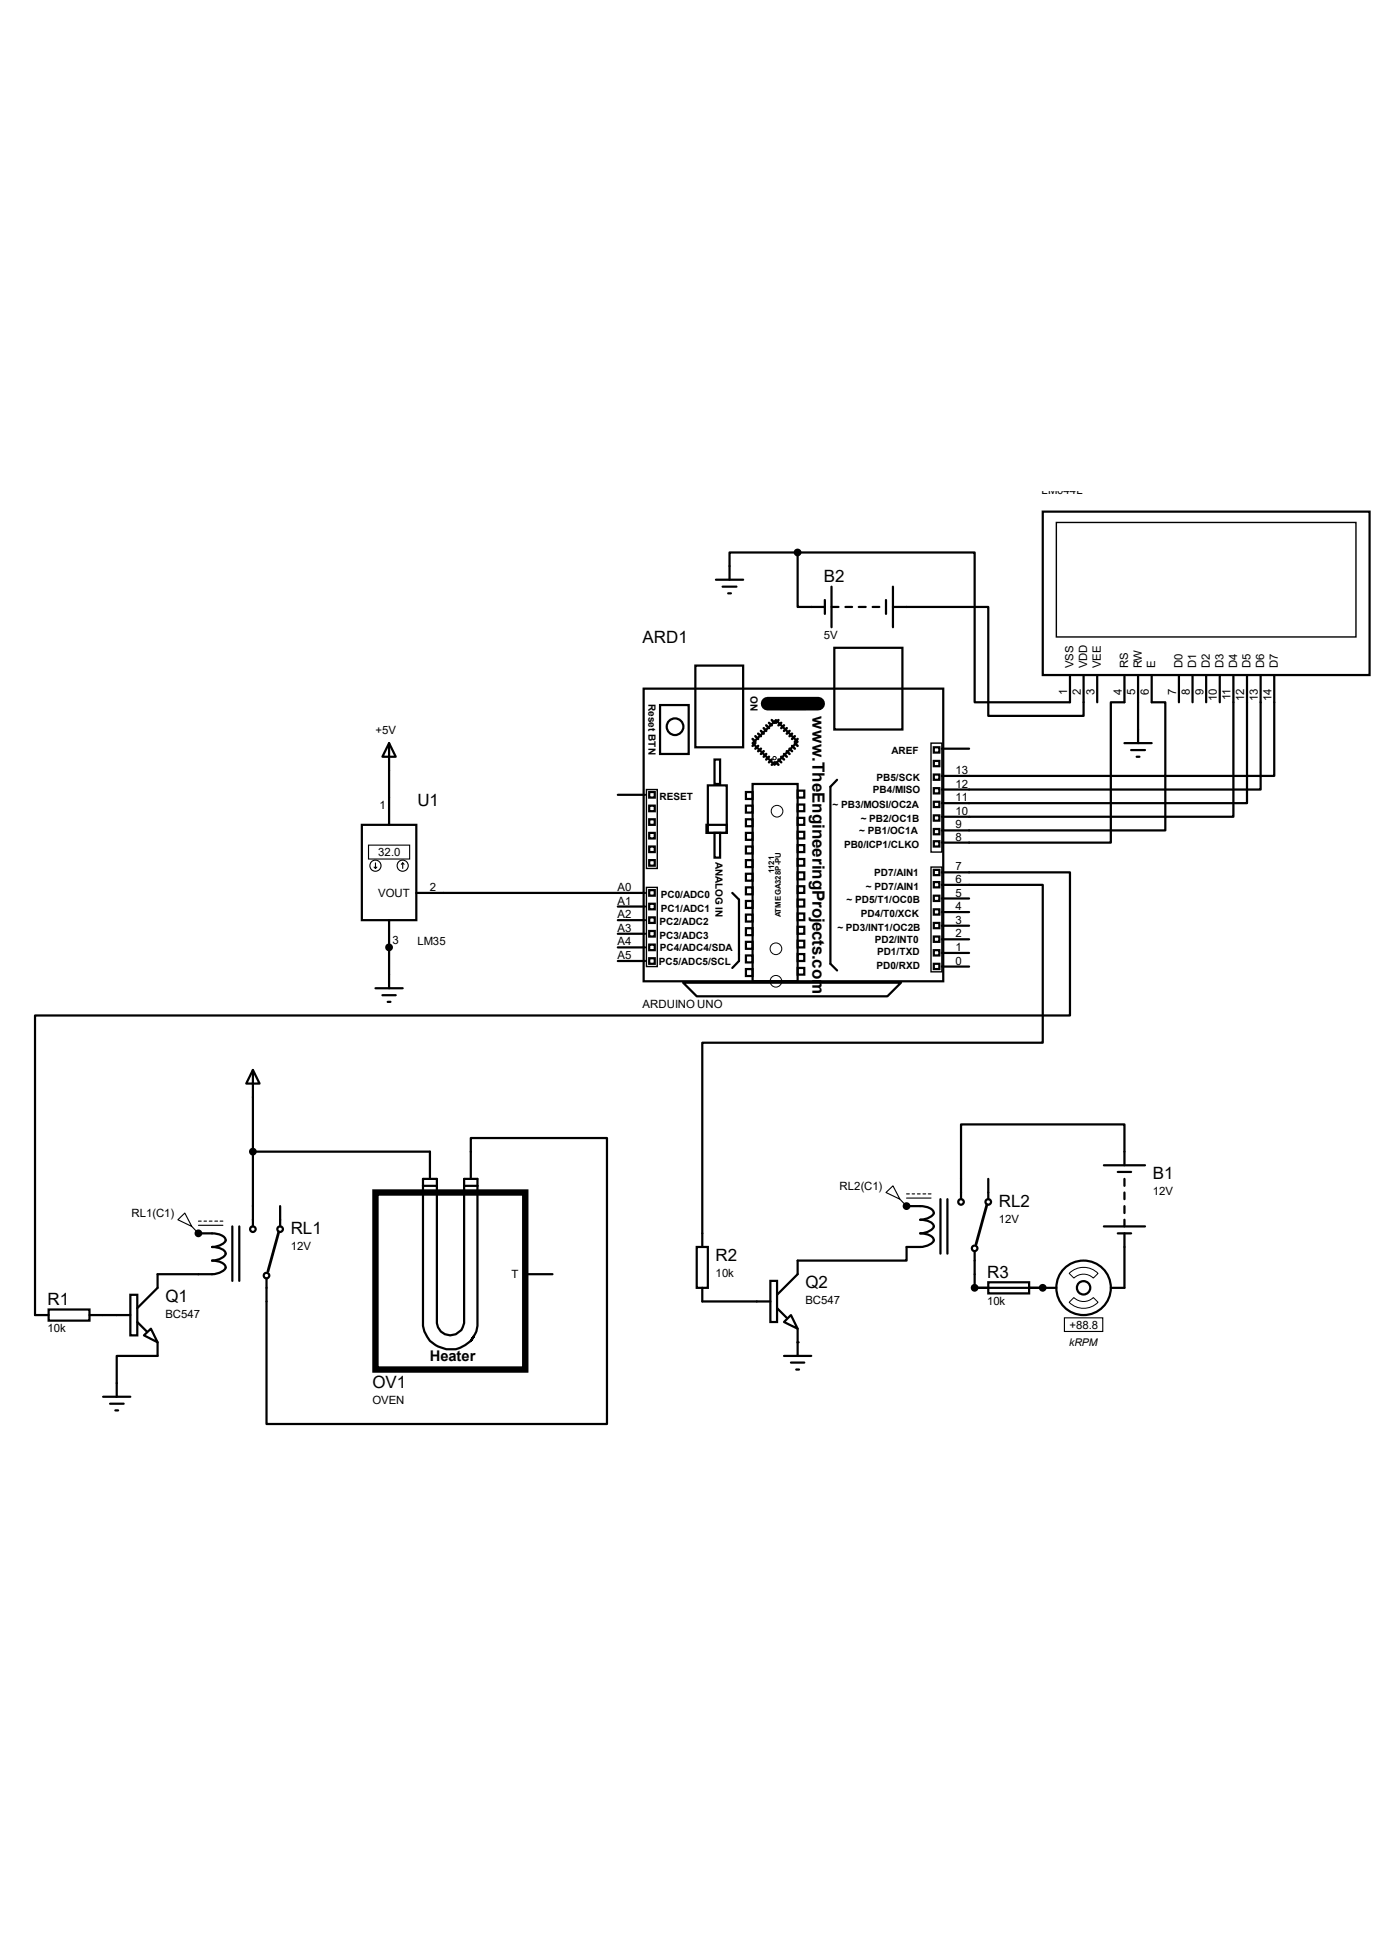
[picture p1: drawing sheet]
<svg xmlns="http://www.w3.org/2000/svg" width="210mm" height="297mm" viewBox="0 0 210 297" stroke-linecap="round" stroke-linejoin="round" font-family="sans-serif">
<g fill="none" stroke="#000" stroke-width=".34">
<path d="M158.8 77.9h49.8v24.9h-49.8zM109.1 88.3h4.1M110.1 89.4h2.1M110.9 90.4h.4M121.5 84.2h-10.4v4.1M121.5 84.2v8.3h4.1M121.5 84.2h27v22.8h14.5v-4.2M125.6 91.4v2.1M126.7 89.4v6.1M126.7 92.5h1M127.1 98.7h10.4v12.4h-10.4zM128.8 92.5h1"/>
<path d="M130.8 92.5h1.1M132.9 92.5h1M135 91.4v2.1M136 92.5h14.5v16.6h14.6v-6.3M136 89.4v6.1M59.3 113.2l1 2.1h-2zM59.3 113.2v12.4M98 104.9h45.7v44.6h-45.7zM100.5 107.4h4.4v7.5h-4.4zM105.9 101.4h7.3v12.4h-7.3zM107.8 119.6h2.9v7.3h-2.9zM108.8 115.7h.9v3.7h-.9z"/>
<path d="M114.6 119.4h6.9v30.1h-6.9zM114.6 113.2l3.6-3.5 3.3 3.3-3.5 3.5zM119 106.3h3.7v1.7h-3.7zM127.5 118.8l-1 1v27l1 1M142.2 113.8h.9v.8h-.9zM142.2 118h.9v.8h-.9zM142.2 115.9h.9v.8h-.9zM143.5 114h4.1M167.1 102.8v4.2M171.3 102.8v4.2h-2.1v21.4h-25.7M171.3 113.2h4.1M172.3 114.3h2.1"/>
<path d="M173.1 115.3h.5M173.4 102.8v10.4M175.4 102.8v4.2h2.1v19.5h-34M179.6 102.8v4.2M181.7 102.8v4.2M183.7 102.8v4.2M185.8 102.8v4.2M187.9 102.8v21.6h-44.4M189.9 102.8v19.5h-46.4M192 102.8v17.5h-48.5M194.1 102.8v15.4h-50.6M55.1 125.6h8.3v14.6h-8.3z"/>
<path d="M63.4 136h34.9M94.1 138.1h4.2M94.1 121.1h4.2M98.9 122.7h.8v.9h-.8zM98.9 126.9h.8v.8h-.8zM98.9 131h.8v.9h-.8zM98.9 128.9h.8v.9h-.8zM98.9 124.8h.8v.8h-.8zM98.9 120.6h.8v.9h-.8zM98.9 135.6h.8v.8h-.8zM98.9 137.7h.8v.8h-.8zM98.9 139.7h.8v.9h-.8z"/>
<path d="M107.6 125.6h3.1v1.3h-3.1zM108.8 126.9h.9v3.7h-.9zM111.5 136l1.1 1v9.4l-1.1 1M113.6 120.6h1v1.1h-1zM113.6 122.7h1v1.1h-1zM113.6 124.8h1v1.1h-1zM113.6 126.9h1v1h-1zM113.6 128.9h1v1.1h-1zM113.6 131h1v1.1h-1zM113.6 133.1h1v1.1h-1zM113.6 135.2h1v1h-1zM113.6 137.2h1v1.1h-1z"/>
<path d="M113.6 139.3h1v1.1h-1zM121.5 120.4h1v1.1h-1zM121.5 122.6h1v1h-1zM121.5 124.6h1v1h-1zM121.5 126.7h1v1h-1zM121.5 128.7h1v1.1h-1zM121.5 130.9h1v1h-1zM121.5 132.9h1v1h-1zM121.5 135h1v1h-1zM121.5 137h1v1.1h-1zM121.5 139.1h1v1.1h-1zM142.2 120.1h.9v.8h-.9z"/>
<path d="M142.2 122.1h.9v.8h-.9zM142.2 124.2h.9v.8h-.9zM142.2 126.3h.9v.8h-.9zM142.2 128.1h.9v.8h-.9zM142.2 132.5h.9v.8h-.9zM142.2 134.4h.9v.8h-.9zM142.2 136.4h.9v.8h-.9zM142.2 138.5h.9v.8h-.9zM143.5 132.9h19.5v21.8h-157.7v45.6h2.1M143.5 134.8h15.3v24h-51.8v31.1M143.5 138.9h4.1M143.5 136.9h4.1"/>
<path d="M57.2 150.5h4.1M58.3 151.6h2M59.1 152.6h.4M59.3 140.2v10.3M94.1 146.4h4.2M94.1 144.3h4.2M94.1 142.2h4.2M94.1 140.2h4.2M98.9 141.8h.8v.9h-.8zM98.9 143.9h.8v.8h-.8zM98.9 146h.8v.8h-.8zM104.1 149.7h33.1l-2 2.1h-29.1z"/>
<path d="M113.6 141.4h1v1.1h-1zM113.6 143.5h1v1h-1zM113.6 145.5h1v1.1h-1zM113.6 147.6h1v1.1h-1zM121.5 141.2h1v1h-1zM121.5 143.3h1v1h-1zM121.5 145.3h1v1.1h-1zM121.5 147.4h1v1.1h-1zM142.2 140.6h.9v.8h-.9zM142.2 142.7h.9v.8h-.9zM142.2 144.7h.9v.8h-.9zM142.2 146.8h.9v.8h-.9z"/>
<path d="M143.5 147.2h4.1M143.5 145.2h4.1M143.5 143.1h4.1M143.5 141h4.1M38.5 163l1 2.1h-2zM38.5 175.4h27v4.2M38.5 163v23.8M71.7 179.6v-6.2h20.8v43.5h-51.9v-22.2M150.5 179.6v3.1M168.1 177.5h6.3M170.3 178.5h2M171.3 177.5v-6.2h-24.9v11.4"/>
<path d="M171.3 179.6v1M7.4 199.5h6.2v1.7h-6.2zM19.9 197.2h1v6.2h-1zM30.2 187.9a6.8 6.8 0 0 1 3.5 .3 .71 .71 0 0 1 .6 1 2.81 2.81 0 0 1-2 .7 2.58 2.58 0 0 1 2 .7l.1 .4a2 2 0 0 1-2.1 1 1.86 1.86 0 0 1 2.1 1.1 2.06 2.06 0 0 1-2.1 1h-8.3v2.1l-3.1 3.1M35.4 186.8v8.3M36.4 186.8v8.3M42.7 183.7v3.1M64.4 181.7h2.1v19.8a2.09 2.09 0 0 0 2.1 1.9 2.09 2.09 0 0 0 2.1-1.9v-19.8h2v20.3l-.1 .8-.9 1.5 .4-.7a4.2 4.2 0 0 1-4.4 1.9 4.2 4.2 0 0 1-3.3-3.5zM64.4 181.7v-2.1h2.1v2.1M64.4 180.6h2.1M70.7 181.7v-2.1h2v2.1M70.7 180.6h2"/>
<path d="M80 194.1h4.2M106.1 189.9h1.7v6.3h-1.7zM107 196.2v2h10.3M117.3 195.1h1.1v6.3h-1.1zM118.4 199.3l1.4 1.4M138.1 183.7a6.8 6.8 0 0 1 3.5 .3 .71 .71 0 0 1 .5 1 2.81 2.81 0 0 1-1.9 .8 2.58 2.58 0 0 1 1.9 .7l.1 .3a2 2 0 0 1-2 1.1 1.86 1.86 0 0 1 2 1 2.06 2.06 0 0 1-2 1h-2.1v2.1h-16.6v2.1l-3.1 3.1M143.3 182.7v8.3M144.3 182.7v8.3M148.5 190.6v5.6h12.4M150.5 195.3h6.3v1.7h-6.3zM168.1 186.8h6.3M170.3 187.9h2"/>
<path d="M171.3 181.7v1M171.3 183.7v1.1M171.3 185.8v1M171.3 187.9v8.3h-2.1M13.6 200.3h6.3M15.7 212.8h4.2M16.8 213.8h2M17.6 214.8h.4M20.9 201.4l1.5 1.4M21.9 203.4l1.1-1 1 2.1zM24 204.5v2h-6.2v6.3M119.4 201.4l1.1-1.1 1 2.1z"/>
<path d="M119.4 206.5h4.2M120.5 207.6h2M121.3 208.6h.4M121.5 202.4v4.1"/>
<circle cx="121.5" cy="84.2" r=".43"/>
<circle cx="102.8" cy="110.7" r="1.27"/>
<circle cx="59.3" cy="144.3" r=".43"/>
<circle cx="38.5" cy="175.4" r=".43"/>
<circle cx="30.2" cy="187.9" r=".43"/>
<circle cx="38.5" cy="187.2" r=".43"/>
<circle cx="40.6" cy="194.3" r=".43"/>
<circle cx="42.7" cy="187.2" r=".43"/>
<circle cx="138.1" cy="183.7" r=".43"/>
<circle cx="146.4" cy="183.1" r=".43"/>
<circle cx="148.5" cy="196.2" r=".43"/>
<circle cx="148.5" cy="190.2" r=".43"/>
<circle cx="150.5" cy="183.1" r=".43"/>
<circle cx="158.8" cy="196.2" r=".43"/>
<circle cx="165" cy="196.2" r="4.2"/>
<circle cx="165.1" cy="196.2" r="1.02"/>
</g>
<g fill="#000">
<circle cx="121.5" cy="84.2" r=".43"/>
<circle cx="59.3" cy="144.3" r=".43"/>
<circle cx="59.3" cy="144.3" r=".17"/>
<circle cx="38.5" cy="175.4" r=".43"/>
<circle cx="30.2" cy="187.9" r=".43"/>
<circle cx="30.2" cy="187.9" r=".17"/>
<circle cx="138.1" cy="183.7" r=".43"/>
<circle cx="138.1" cy="183.7" r=".17"/>
<circle cx="148.5" cy="196.2" r=".43"/>
<circle cx="148.5" cy="196.2" r=".17"/>
<circle cx="158.8" cy="196.2" r=".43"/>
<circle cx="158.8" cy="196.2" r=".17"/>
<circle cx="121.5" cy="204.5" r=".17"/>
</g>
<path d="M57.2 181.7h22.8v26.9h-22.8z" fill="none" stroke="#000" stroke-width=".97"/>
<g fill="none" stroke="#000" stroke-width=".17">
<path d="M56.1 128.7h6.3v2.2h-6.3zM57 132.1l.2 .2M57.2 131.4v.9M57.4 132.1l-.2 .2M61.3 131.4l-.2 .3M61.3 131.4l.3 .3M61.3 131.4v.9M27.1 185.8l1.1-1 1 2zM29.2 186.8l1 1.1M30.2 186h.4M30.2 186.6h3.8M31.1 186h.4"/>
<path d="M31.9 186h.4M32.7 186h.4M33.5 186h.5M135 181.7l1-1.1 1.1 2.1zM137.1 182.7l1 1M138.1 181.9h.4M138.1 182.5h3.7M138.9 181.9h.4M139.7 181.9h.5M140.6 181.9h.4M141.4 181.9h.4M162.1 200.7h5.9v2.1h-5.9z"/>
<circle cx="57.2" cy="131.9" r=".85"/>
<circle cx="61.3" cy="131.9" r=".85"/>
</g>
<path d="M116.9 107.2h7.7" fill="none" stroke="#000" stroke-width="2.1"/>
<g fill="none" stroke="#000" stroke-width=".38">
<path d="M114.6 112.6l.5 .4M115.1 112.1l.4 .5M115.1 113.2l-.5 .4M115.5 111.8l.4 .3M115.5 113.6l-.4 .4M115.9 111.3l.4 .5M115.9 114l-.4 .4M116.3 110.9l.4 .4M116.3 114.4l-.4 .5M116.7 110.5l.4 .4M116.7 114.9l-.4 .4M117.1 110.1l.5 .4"/>
<path d="M117.1 115.3l-.4 .4M117.6 109.7l.4 .4M117.6 115.7l-.5 .4M118 116.1l-.4 .4M118.2 116.1l.4 .4M118.6 115.7l.4 .4M118.6 109.7l-.4 .4M119 115.3l.4 .4M119 110.1l-.4 .4M119.4 114.9l.4 .4M119.4 110.5l-.4 .4M119.8 114.4l.5 .5"/>
<path d="M119.8 110.9l-.4 .4M120.3 114l.3 .4M120.3 111.3l-.5 .5M120.6 113.6l.5 .4M120.6 111.8l-.3 .3M121.1 113.2l.4 .4M121.1 112.1l-.5 .5M121.5 112.6l-.4 .4"/>
</g>
<g fill="none" stroke="#000" stroke-width=".15">
<path d="M162.9 194a3.1 3.1 0 0 1 4.4 0l-.8 .7a2.12 2.12 0 0 0-2.9 0zM163.6 197.7a2.12 2.12 0 0 0 2.9 0l.8 .7a3.1 3.1 0 0 1-4.4 0z"/>
<circle cx="118" cy="115.5" r=".26"/>
<circle cx="118.4" cy="123.6" r=".89"/>
<circle cx="118.2" cy="144.5" r=".89"/>
<circle cx="118.2" cy="149.5" r=".89"/>
</g>
<path d="M160.9 79.6h45.6v17.4h-45.6zM141.8 113.2h1.7v16.6h-1.7zM98.5 120.3h1.6v12h-1.6zM98.5 135.2h1.6v12h-1.6zM141.8 132.1h1.7v15.9h-1.7z" fill="none" stroke="#000" stroke-width=".21"/>
<path d="M42.5 187.7l-1.7 6M150.3 183.5l-1.6 6" fill="none" stroke="#000" stroke-width=".42"/>
<g font-size="2.6">
<text x="125.5" y="88.6">B2</text>
<text x="97.9" y="98">ARD1</text>
<text x="123.8" y="109.1" transform="rotate(90 123.8 109.1)">www.TheEngineeringProjects.com</text>
<text x="63.6" y="122.9">U1</text>
<text x="175.6" y="179.7">B1</text>
<text x="152.1" y="183.8">RL2</text>
<text x="44.3" y="188">RL1</text>
<text x="109" y="192.1">R2</text>
<text x="122.7" y="196.3">Q2</text>
<text x="150.4" y="194.6">R3</text>
<text x="7.2" y="198.8">R1</text>
<text x="25.2" y="198.3">Q1</text>
<text x="56.7" y="211.4">OV1</text>
</g>
<text font-size="2.2" x="65.5" y="207.4">Heater</text>
<g font-size="1.7">
<text x="158.7" y="75.2">LM044L</text>
<text x="125.5" y="97.3">5V</text>
<text x="163.5" y="101.8" transform="rotate(-90 163.5 101.8)">VSS</text>
<text x="165.6" y="101.8" transform="rotate(-90 165.6 101.8)">VDD</text>
<text x="167.7" y="101.8" transform="rotate(-90 167.7 101.8)">VEE</text>
<text x="171.8" y="101.8" transform="rotate(-90 171.8 101.8)">RS</text>
<text x="173.9" y="101.8" transform="rotate(-90 173.9 101.8)">RW</text>
<text x="176" y="101.8" transform="rotate(-90 176 101.8)">E</text>
<text x="180.1" y="101.8" transform="rotate(-90 180.1 101.8)">D0</text>
<text x="182.2" y="101.8" transform="rotate(-90 182.2 101.8)">D1</text>
<text x="184.3" y="101.8" transform="rotate(-90 184.3 101.8)">D2</text>
<text x="186.4" y="101.8" transform="rotate(-90 186.4 101.8)">D3</text>
<text x="188.4" y="101.8" transform="rotate(-90 188.4 101.8)">D4</text>
<text x="190.5" y="101.8" transform="rotate(-90 190.5 101.8)">D5</text>
<text x="192.6" y="101.8" transform="rotate(-90 192.6 101.8)">D6</text>
<text x="194.6" y="101.8" transform="rotate(-90 194.6 101.8)">D7</text>
<text x="162.6" y="105.9" transform="rotate(-90 162.6 105.9)">1</text>
<text x="164.6" y="105.9" transform="rotate(-90 164.6 105.9)">2</text>
<text x="166.7" y="105.9" transform="rotate(-90 166.7 105.9)">3</text>
<text x="170.9" y="105.9" transform="rotate(-90 170.9 105.9)">4</text>
<text x="172.9" y="105.9" transform="rotate(-90 172.9 105.9)">5</text>
<text x="175" y="105.9" transform="rotate(-90 175 105.9)">6</text>
<text x="179.2" y="105.9" transform="rotate(-90 179.2 105.9)">7</text>
<text x="181.2" y="105.9" transform="rotate(-90 181.2 105.9)">8</text>
<text x="183.3" y="105.9" transform="rotate(-90 183.3 105.9)">9</text>
<text x="185.4" y="106.8" transform="rotate(-90 185.4 106.8)">10</text>
<text x="187.5" y="106.7" transform="rotate(-90 187.5 106.7)">11</text>
<text x="189.5" y="106.8" transform="rotate(-90 189.5 106.8)">12</text>
<text x="191.6" y="106.8" transform="rotate(-90 191.6 106.8)">13</text>
<text x="193.7" y="106.8" transform="rotate(-90 193.7 106.8)">14</text>
<text x="57.2" y="111.8">+5V</text>
<text x="145.5" y="120">12</text>
<text x="145.5" y="117.9">13</text>
<text x="57.8" y="123.3">1</text>
<text x="145.5" y="124.1">10</text>
<text x="145.5" y="122">11</text>
<text x="57.6" y="130.4">32.0</text>
<text x="145.5" y="128.1">8</text>
<text x="145.5" y="126.2">9</text>
<text x="57.6" y="136.7">VOUT</text>
<text x="65.5" y="135.7">2</text>
<text x="94.1" y="137.8">A1</text>
<text x="94.1" y="135.7">A0</text>
<text x="145.5" y="136.6">5</text>
<text x="145.5" y="134.5">6</text>
<text x="145.5" y="132.6">7</text>
<text x="59.8" y="143.8">3</text>
<text x="94.1" y="141.9">A3</text>
<text x="94.1" y="139.9">A2</text>
<text x="145.5" y="142.8">2</text>
<text x="145.5" y="140.7">3</text>
<text x="145.5" y="138.6">4</text>
<text x="63.6" y="144">LM35</text>
<text x="94.1" y="146.1">A5</text>
<text x="94.1" y="144">A4</text>
<text x="145.5" y="146.9">0</text>
<text x="145.5" y="144.9">1</text>
<text x="97.9" y="153.5">ARDUINO UNO</text>
<text x="20" y="185.4">RL1(C1)</text>
<text x="127.9" y="181.3">RL2(C1)</text>
<text x="175.6" y="182.1">12V</text>
<text x="44.3" y="190.4">12V</text>
<text x="152.1" y="186.2">12V</text>
<text x="77.9" y="194.7">T</text>
<text x="109" y="194.5">10k</text>
<text x="7.2" y="202.9">10k</text>
<text x="25.2" y="200.7">BC547</text>
<text x="122.7" y="198.7">BC547</text>
<text x="150.4" y="198.8">10k</text>
<text x="162.9" y="202.4">+88.8</text>
<text x="56.7" y="213.8">OVEN</text>
</g>
<text font-size="1.6" x="162.9" y="205.1">kRPM</text>
<g font-size="1.5">
<text x="98.8" y="107.2" transform="rotate(90 98.8 107.2)">Reset BTN</text>
<text x="114.3" y="106" transform="rotate(90 114.3 106)">ON</text>
<text x="133.5" y="119">PB5/SCK</text>
<text x="135.8" y="114.9">AREF</text>
<text x="100.5" y="121.9">RESET</text>
<text x="126.8" y="123.1">~ PB3/MOSI/OC2A</text>
<text x="131.1" y="125.2">~ PB2/OC1B</text>
<text x="133" y="120.9">PB4/MISO</text>
<text x="109" y="131.3" transform="rotate(90 109 131.3)">ANALOG IN</text>
<text x="128.6" y="129.2">PB0/ICP1/CLKO</text>
<text x="130.9" y="127.1">~ PB1/OC1A</text>
<text x="100.7" y="136.8">PC0/ADC0</text>
<text x="128.9" y="137.6">~ PD5/T1/OC0B</text>
<text x="131.9" y="135.6">~ PD7/AIN1</text>
<text x="133.2" y="133.5">PD7/AIN1</text>
<text x="100.5" y="143">PC3/ADC3</text>
<text x="100.5" y="141">PC2/ADC2</text>
<text x="100.7" y="138.9">PC1/ADC1</text>
<text x="127.6" y="141.8">~ PD3/INT1/OC2B</text>
<text x="131.1" y="139.7">PD4/T0/XCK</text>
<text x="133.3" y="143.7">PD2/INT0</text>
<text x="100.4" y="147">PC5/ADC5/SCL</text>
<text x="100.5" y="144.9">PC4/ADC4/SDA</text>
<text x="133.5" y="147.6">PD0/RXD</text>
<text x="133.6" y="145.5">PD1/TXD</text>
</g>
<g font-size="1.2">
<text x="117.9" y="133" transform="rotate(-90 117.9 133)">1121</text>
<text x="119" y="139.7" transform="rotate(-90 119 139.7)">ATMEGA328P-PU</text>
</g>
</svg>
